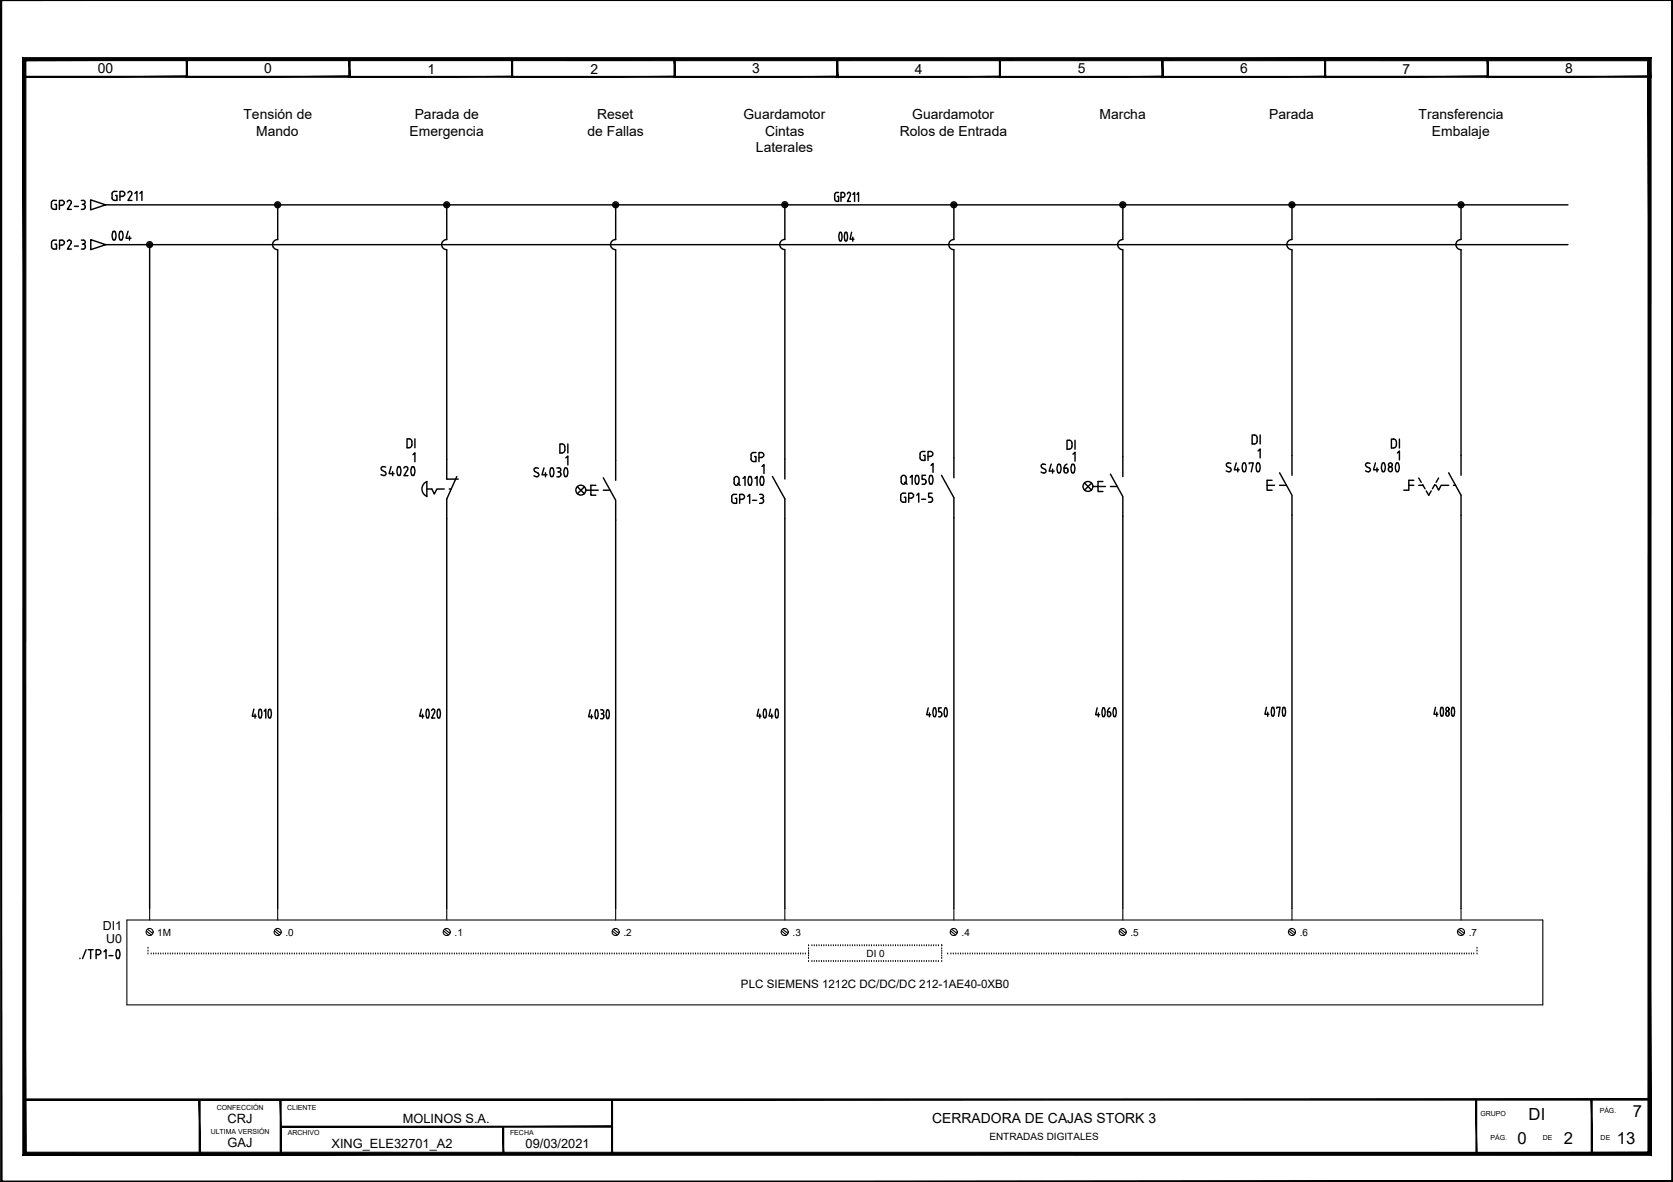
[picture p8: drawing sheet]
<svg xmlns="http://www.w3.org/2000/svg" width="297mm" height="210mm" viewBox="0 0 297 210" stroke-linecap="round" stroke-linejoin="round" font-family="sans-serif">
<g fill="#000" stroke="#000" stroke-width=".18">
<path d="M.2 -.1v.2l296.8-.2zM.2 .1l296.8-.2-.2 .2zM296.8 .1l.2 209.8v-210zM296.8 .1l.2 209.8-.2-.2zM.1 209.9h296.9l-.2-.2zM.1 209.9l.2-.2h296.5zM.1 0v209.9l.2-.2zM.1 0h.2v209.7z"/>
<path d="M4.2 13.7h29.1l-.2-.2zM4.4 13.5h28.7l-28.9 .2zM4.2 10.4v3.3l.2-.2zM4.2 10.4l.2 .2v2.9zM4.2 10.4l.2 .2 28.9-.2zM4.4 10.6l28.9-.2-.2 .2zM33.3 10.4l-.2 .2 .2 3.1zM33.1 10.6l.2 3.1-.2-.2z"/>
<path d="M33.1 13.7h29l-.1-.2zM33.2 13.5h28.8l-28.9 .2zM33.1 10.4v3.3l.1-.2zM33.1 10.4l.1 .2v2.9zM33.1 10.4l.1 .2 28.9-.2zM33.2 10.6l28.9-.2-.1 .2zM62.1 10.4l-.1 .2 .1 3.1zM62 10.6l.1 3.1-.1-.2z"/>
<path d="M62 13.7h29l-.1-.1zM62 13.7l.1-.1h28.8zM62 10.4v3.3l.1-.1zM62 10.4l.1 .2v3zM62 10.4l.1 .2 28.9-.2zM62.1 10.6l28.9-.2-.1 .2zM90.9 10.6l.1 3.1v-3.3zM90.9 10.6l.1 3.1-.1-.1z"/>
<path d="M90.8 13.7h29.1l-.2-.1zM90.8 13.7l.2-.1h28.7zM90.8 10.4v3.3l.2-.1zM90.8 10.4l.2 .2v3zM90.8 10.4l.2 .2 28.9-.2zM91 10.6l28.9-.2-.2 .2zM119.7 10.6l.2 3.1v-3.3zM119.7 10.6l.2 3.1-.2-.1z"/>
<path d="M119.7 13.7h29.1l-.2-.1zM119.7 13.7l.2-.1h28.7zM119.7 10.4v3.3l.2-.1zM119.7 10.4l.2 .2v3zM119.7 10.4l.2 .2 28.9-.2zM119.9 10.6l28.9-.2-.2 .2zM148.8 10.4l-.2 .2 .2 3.1zM148.6 10.6l.2 3.1-.2-.1z"/>
<path d="M148.6 13.7h29l-.2-.1zM148.6 13.7l.1-.1h28.7zM148.6 10.4v3.3l.1-.1zM148.6 10.4l.1 .2v3zM148.6 10.4l.1 .2 28.9-.2zM148.7 10.6l28.9-.2-.2 .2zM177.6 10.4l-.2 .2 .2 3.1zM177.4 10.6l.2 3.1-.2-.1z"/>
<path d="M177.4 13.7h29.1l-.2-.1zM177.4 13.7l.2-.1h28.7zM177.4 10.4v3.3l.2-.1zM177.4 10.4l.2 .2v3zM177.4 10.4l.2 .2 28.9-.2zM177.6 10.6l28.9-.2-.2 .2zM206.5 10.4l-.2 .2 .2 3.1zM206.3 10.6l.2 3.1-.2-.1z"/>
<path d="M206.3 13.7h29.1l-.2-.1zM206.3 13.7l.2-.1h28.7zM206.3 10.4v3.3l.2-.1zM206.3 10.4l.2 .2v3zM206.3 10.4l.2 .2 28.9-.2zM206.5 10.6l28.9-.2-.2 .2zM235.2 10.6l.2 3.1v-3.3zM235.2 10.6l.2 3.1-.2-.1z"/>
<path d="M235.2 13.7h29.1l-.2-.2zM235.2 13.7l.2-.2h28.7zM235.2 10.4v3.3l.2-.2zM235.2 10.4l.2 .2v2.9zM235.2 10.4l.2 .2 28.9-.2zM235.4 10.6l28.9-.2-.2 .2zM264.1 10.6l.2 3.1v-3.3zM264.1 10.6l.2 3.1-.2-.2z"/>
<path d="M264 13.7h29.1l-.2-.2zM264 13.7l.2-.2h28.7zM264 10.4v3.3l.2-.2zM264 10.4l.2 .2v2.9zM264 10.4l.2 .2 28.9-.2zM264.2 10.6l28.9-.2-.2 .2zM292.9 10.6l.2 3.1v-3.3zM292.9 10.6l.2 3.1-.2-.2z"/>
<path d="M4.3 195.2v.2l288.5-.2zM4.3 195.4l288.5-.2v.2z"/>
<path d="M49.8 200v.2l58.9-.2zM49.8 200.2l58.9-.2v.2z"/>
<path d="M4 205.1l288.6-.5h-288zM4 205.1l288.6-.5 .5 .6zM292.6 10.8v193.8l.5 .6zM292.6 10.8l.5-.5v194.9zM4.6 10.8h288l.5-.5zM4.1 10.2l289 .1-288.5 .5zM4.1 10.2l.5 194.4v-193.8zM4.1 10.2l.5 194.4-.6 .5z"/>
<path d="M35.4 195.3v9.6h.1zM35.4 195.3h.1v9.6z"/>
<path d="M49.7 195.3v9.6h.2zM49.7 195.3h.2v9.6z"/>
<path d="M89.3 200.1v4.8h.1zM89.3 200.1h.1v4.8z"/>
<path d="M108.6 195.3v9.6h.2zM108.6 195.3h.2v9.6z"/>
<path d="M262.1 195.3v9.6h.1zM262.1 195.3h.1v9.6z"/>
<path d="M282.5 195.3v9.6h.2zM282.5 195.3h.2v9.6z"/>
</g>
<g fill="none" stroke="#000" stroke-width=".19">
<path d="M.2 0h296.7v209.8h-296.7zM4.3 13.6h288.6v181.6h-288.6zM22.5 163.4h251.4v15h-251.4zM26 165.3l.9 .7M26.2 165l.9 .7M26.3 168.4h.1M26.3 168.9h.1M26.3 169.4h.1M26.6 161.3v2.1M26.8 169.4h.1M27.3 169.4h.1M27.7 169.4h.1"/>
<path d="M28.1 169.4h.1M28.5 169.4h.1M29 169.4h.1M29.4 169.4h.1M29.8 169.4h.1M30.2 169.4h.1M30.7 169.4h.1M31.1 169.4h.1M31.5 169.4h.1M31.9 169.4h.1M32.3 169.4h.1M32.8 169.4h.1"/>
<path d="M33.2 169.4h.1M33.6 169.4h.1M34 169.4h.1M34.5 169.4h.1M34.9 169.4h.1M35.3 169.4h.1M35.8 169.4h.1M36.2 169.4h.1M36.6 169.4h.1M37 169.4h.1M37.5 169.4h.1M37.9 169.4h.1"/>
<path d="M38.3 169.4h.1M38.7 169.4h.1M39.1 169.4h.1M39.6 169.4h.1M40 169.4h.1M40.4 169.4h.1M40.8 169.4h.1M41.3 169.4h.1M41.7 169.4h.1M42.1 169.4h.1M42.5 169.4h.1M43 169.4h.1"/>
<path d="M43.4 169.4h.1M43.8 169.4h.1M44.2 169.4h.1M44.6 169.4h.1M45.1 169.4h.1M45.5 169.4h.1M45.9 169.4h.1M46.3 169.4h.1M46.8 169.4h.1M47.2 169.4h.1M47.6 169.4h.1M48 169.4h.1"/>
<path d="M48.5 169.4h.1M48.7 165.3l.9 .7M48.9 169.4h.1M48.9 165l1 .7M49.3 169.4h.1M49.3 161.3v2.1M49.7 169.4h.1M50.2 169.4h.1M50.6 169.4h.1M51 169.4h.1M51.4 169.4h.1M51.8 169.4h.1"/>
<path d="M52.3 169.4h.1M52.7 169.4h.1M53.1 169.4h.1M53.6 169.4h.1M54 169.4h.1M54.4 169.4h.1M54.8 169.4h.1M55.3 169.4h.1M55.7 169.4h.1M56.1 169.4h.1M56.5 169.4h.1M56.9 169.4h.1"/>
<path d="M57.4 169.4h.1M57.8 169.4h.1M58.2 169.4h.1M58.6 169.4h.1M59.1 169.4h.1M59.5 169.4h.1M59.9 169.4h.1M60.3 169.4h.1M60.8 169.4h.1M61.2 169.4h.1M61.6 169.4h.1M62 169.4h.1"/>
<path d="M62.4 169.4h.1M62.9 169.4h.1M63.3 169.4h.1M63.7 169.4h.1M64.1 169.4h.1M64.6 169.4h.1M65 169.4h.1M65.4 169.4h.1M65.8 169.4h.1M66.3 169.4h.1M66.7 169.4h.1M67.1 169.4h.1"/>
<path d="M67.5 169.4h.1M68 169.4h.1M68.4 169.4h.1M68.8 169.4h.1M69.2 169.4h.1M69.6 169.4h.1M70.1 169.4h.1M70.5 169.4h.1M70.9 169.4h.1M71.4 169.4h.1M71.8 169.4h.1M72.2 169.4h.1"/>
<path d="M72.6 169.4h.1M73.1 169.4h.1M73.5 169.4h.1M73.9 169.4h.1M74.3 169.4h.1M74.7 169.4h.1M75.2 169.4h.1M75.6 169.4h.1M76 169.4h.1M76.4 169.4h.1M76.9 169.4h.1M77.3 169.4h.1"/>
<path d="M77.7 169.4h.1M78.1 169.4h.1M78.6 169.4h.1M78.7 165.3l1 .7M79 165l.9 .7M79 169.4h.1M79.3 161.3v2.1M79.4 169.4h.1M79.8 169.4h.1M80.2 169.4h.1M80.7 169.4h.1M81.1 169.4h.1"/>
<path d="M81.5 169.4h.1M81.9 169.4h.1M82.4 169.4h.1M82.8 169.4h.1M83.2 169.4h.1M83.6 169.4h.1M84.1 169.4h.1M84.5 169.4h.1M84.9 169.4h.1M85.3 169.4h.1M85.8 169.4h.1M86.2 169.4h.1"/>
<path d="M86.6 169.4h.1M87 169.4h.1M87.5 169.4h.1M87.9 169.4h.1M88.3 169.4h.1M88.7 169.4h.1M89.2 169.4h.1M89.6 169.4h.1M90 169.4h.1M90.4 169.4h.1M90.9 169.4h.1M91.3 169.4h.1"/>
<path d="M91.7 169.4h.1M92.1 169.4h.1M92.5 169.4h.1M93 169.4h.1M93.4 169.4h.1M93.8 169.4h.1M94.2 169.4h.1M94.7 169.4h.1M95.1 169.4h.1M95.5 169.4h.1M95.9 169.4h.1M96.4 169.4h.1"/>
<path d="M96.8 169.4h.1M97.2 169.4h.1M97.6 169.4h.1M98.1 169.4h.1M98.5 169.4h.1M98.9 169.4h.1M99.3 169.4h.1M99.7 169.4h.1M100.2 169.4h.1M100.6 169.4h.1M101 169.4h.1M101.4 169.4h.1"/>
<path d="M101.9 169.4h.1M102.3 169.4h.1M102.7 169.4h.1M103.1 169.4h.1M103.6 169.4h.1M104 169.4h.1M104.4 169.4h.1M104.8 169.4h.1M105.3 169.4h.1M105.7 169.4h.1M106.1 169.4h.1M106.5 169.4h.1"/>
<path d="M107 169.4h.1M107.4 169.4h.1M107.8 169.4h.1M108.2 169.4h.1M108.7 169.4h.1M108.7 165.3l.9 .7M109 165l.9 .7M109.1 169.4h.1M109.3 161.3v2.1M109.5 169.4h.1M109.9 169.4h.1M110.3 169.4h.1"/>
<path d="M110.8 169.4h.1M111.2 169.4h.1M111.6 169.4h.1M112 169.4h.1M112.5 169.4h.1M112.9 169.4h.1M113.3 169.4h.1M113.7 169.4h.1M114.2 169.4h.1M114.6 169.4h.1M115 169.4h.1M115.4 169.4h.1"/>
<path d="M115.9 169.4h.1M116.3 169.4h.1M116.7 169.4h.1M117.1 169.4h.1M117.5 169.4h.1M118 169.4h.1M118.4 169.4h.1M118.8 169.4h.1M119.2 169.4h.1M119.7 169.4h.1M120.1 169.4h.1M120.5 169.4h.1"/>
<path d="M120.9 169.4h.1M121.4 169.4h.1M121.8 169.4h.1M122.2 169.4h.1M122.6 169.4h.1M123.1 169.4h.1M123.5 169.4h.1M123.9 169.4h.1M124.3 169.4h.1M124.8 169.4h.1M125.2 169.4h.1M125.6 169.4h.1"/>
<path d="M126 169.4h.1M126.5 169.4h.1M126.9 169.4h.1M127.3 169.4h.1M127.7 169.4h.1M128.2 169.4h.1M128.6 169.4h.1M129 169.4h.1M129.4 169.4h.1M129.8 169.4h.1M130.3 169.4h.1M130.7 169.4h.1"/>
<path d="M131.1 169.4h.1M131.5 169.4h.1M132 169.4h.1M132.4 169.4h.1M132.8 169.4h.1M133.2 169.4h.1M133.7 169.4h.1M134.1 169.4h.1M134.5 169.4h.1M134.9 169.4h.1M135.3 169.4h.1M135.8 169.4h.1"/>
<path d="M136.2 169.4h.1M136.6 169.4h.1M137 169.4h.1M137.5 169.4h.1M137.9 169.4h.1M138.3 169.4h.1M138.8 169.4h.1M138.8 165.3l.9 .7M139 165l.9 .7M139.2 169.4h.1M139.3 161.3v2.1M139.6 169.4h.1"/>
<path d="M140 169.4h.1M140.4 169.4h.1M140.9 169.4h.1M141.3 169.4h.1M141.7 169.4h.1M142.1 169.4h.1M142.6 169.4h.1M143 169.4h.1M143.6 169.4h.1M143.6 170.7h.1M143.6 170.2h.1M143.6 169.8h.1"/>
<path d="M143.6 169.3h.1M143.6 168.9h.1M143.6 168.5h.1M143.6 168h.1M144.2 170.7h.1M144.2 168h.1M144.6 170.7h.1M144.6 168h.1M145 170.7h.1M145 168h.1M145.4 170.7h.1M145.4 168h.1"/>
<path d="M145.8 170.7h.1M145.8 168h.1M146.3 170.7h.1M146.3 168h.1M146.7 170.7h.1M146.7 168h.1M147.1 170.7h.1M147.1 168h.1M147.5 170.7h.1M147.5 168h.1M148 170.7h.1M148 168h.1"/>
<path d="M148.4 170.7h.1M148.4 168h.1M148.8 170.7h.1M148.8 168h.1M149.2 170.7h.1M149.2 168h.1M149.7 170.7h.1M149.7 168h.1M150.1 170.7h.1M150.1 168h.1M150.5 170.7h.1M150.5 168h.1"/>
<path d="M150.9 170.7h.1M150.9 168h.1M151.3 170.7h.1M151.3 168h.1M151.8 170.7h.1M151.8 168h.1M152.2 170.7h.1M152.2 168h.1M152.6 170.7h.1M152.6 168h.1M153 170.7h.1M153 168h.1"/>
<path d="M153.5 170.7h.1M153.5 168h.1M153.9 170.7h.1M153.9 168h.1M154.3 170.7h.1M154.3 168h.1M154.7 170.7h.1M154.7 168h.1M155.2 170.7h.1M155.2 168h.1M155.6 170.7h.1M155.6 168h.1"/>
<path d="M156 170.7h.1M156 168h.1M156.4 170.7h.1M156.4 168h.1M156.9 170.7h.1M156.9 168h.1M157.3 170.7h.1M157.3 168h.1M157.7 170.7h.1M157.7 168h.1M158.1 170.7h.1M158.1 168h.1"/>
<path d="M158.6 170.7h.1M158.6 168h.1M159 170.7h.1M159 168h.1M159.4 170.7h.1M159.4 168h.1M159.8 170.7h.1M159.8 168h.1M160.3 170.7h.1M160.3 168h.1M160.7 170.7h.1M160.7 168h.1"/>
<path d="M161.1 170.7h.1M161.1 168h.1M161.5 170.7h.1M161.5 168h.1M162 170.7h.1M162 168h.1M162.4 170.7h.1M162.4 168h.1M162.8 170.7h.1M162.8 168h.1M163.2 170.7h.1M163.2 168h.1"/>
<path d="M163.6 170.7h.1M163.6 168h.1M164.1 170.7h.1M164.1 168h.1M164.5 170.7h.1M164.5 168h.1M164.9 170.7h.1M164.9 168h.1M165.3 170.7h.1M165.3 168h.1M165.8 170.7h.1M165.8 168h.1"/>
<path d="M166.2 170.7h.1M166.2 168h.1M166.6 170.7h.1M166.6 168h.1M167.2 168h.1M167.2 168.5h.1M167.2 168.9h.1M167.2 169.3h.1M167.2 169.8h.1M167.2 170.2h.1M167.2 170.7h.1M168.3 169.4h.1"/>
<path d="M168.8 165.3l.9 .7M168.8 169.4h.1M169 165l.9 .7M169.3 169.4h.1M169.4 161.3v2.1M169.7 169.4h.1M170.1 169.4h.1M170.5 169.4h.1M171 169.4h.1M171.4 169.4h.1M171.8 169.4h.1M172.2 169.4h.1"/>
<path d="M172.7 169.4h.1M173.1 169.4h.1M173.5 169.4h.1M173.9 169.4h.1M174.4 169.4h.1M174.8 169.4h.1M175.2 169.4h.1M175.6 169.4h.1M176.1 169.4h.1M176.5 169.4h.1M176.9 169.4h.1M177.3 169.4h.1"/>
<path d="M177.7 169.4h.1M178.2 169.4h.1M178.6 169.4h.1M179 169.4h.1M179.4 169.4h.1M179.9 169.4h.1M180.3 169.4h.1M180.7 169.4h.1M181.1 169.4h.1M181.6 169.4h.1M182 169.4h.1M182.4 169.4h.1"/>
<path d="M182.8 169.4h.1M183.2 169.4h.1M183.7 169.4h.1M184.1 169.4h.1M184.5 169.4h.1M184.9 169.4h.1M185.4 169.4h.1M185.8 169.4h.1M186.2 169.4h.1M186.7 169.4h.1M187.1 169.4h.1M187.5 169.4h.1"/>
<path d="M187.9 169.4h.1M188.3 169.4h.1M188.8 169.4h.1M189.2 169.4h.1M189.6 169.4h.1M190 169.4h.1M190.5 169.4h.1M190.9 169.4h.1M191.3 169.4h.1M191.7 169.4h.1M192.2 169.4h.1M192.6 169.4h.1"/>
<path d="M193 169.4h.1M193.4 169.4h.1M193.9 169.4h.1M194.3 169.4h.1M194.7 169.4h.1M195.1 169.4h.1M195.5 169.4h.1M196 169.4h.1M196.4 169.4h.1M196.8 169.4h.1M197.2 169.4h.1M197.7 169.4h.1"/>
<path d="M198.1 169.4h.1M198.5 169.4h.1M198.8 165.3l.9 .7M198.9 169.4h.1M199 165l.9 .7M199.4 169.4h.1M199.4 161.3v2.1M199.8 169.4h.1M200.2 169.4h.1M200.6 169.4h.1M201 169.4h.1M201.5 169.4h.1"/>
<path d="M201.9 169.4h.1M202.3 169.4h.1M202.7 169.4h.1M203.2 169.4h.1M203.6 169.4h.1M204 169.4h.1M204.5 169.4h.1M204.9 169.4h.1M205.3 169.4h.1M205.7 169.4h.1M206.1 169.4h.1M206.6 169.4h.1"/>
<path d="M207 169.4h.1M207.4 169.4h.1M207.8 169.4h.1M208.3 169.4h.1M208.7 169.4h.1M209.1 169.4h.1M209.5 169.4h.1M210 169.4h.1M210.4 169.4h.1M210.8 169.4h.1M211.2 169.4h.1M211.7 169.4h.1"/>
<path d="M212.1 169.4h.1M212.5 169.4h.1M212.9 169.4h.1M213.3 169.4h.1M213.8 169.4h.1M214.2 169.4h.1M214.6 169.4h.1M215 169.4h.1M215.5 169.4h.1M215.9 169.4h.1M216.3 169.4h.1M216.7 169.4h.1"/>
<path d="M217.2 169.4h.1M217.6 169.4h.1M218 169.4h.1M218.4 169.4h.1M218.8 169.4h.1M219.3 169.4h.1M219.7 169.4h.1M220.1 169.4h.1M220.5 169.4h.1M221 169.4h.1M221.4 169.4h.1M221.8 169.4h.1"/>
<path d="M222.3 169.4h.1M222.7 169.4h.1M223.1 169.4h.1M223.5 169.4h.1M224 169.4h.1M224.4 169.4h.1M224.8 169.4h.1M225.2 169.4h.1M225.6 169.4h.1M226.1 169.4h.1M226.5 169.4h.1M226.9 169.4h.1"/>
<path d="M227.3 169.4h.1M227.8 169.4h.1M228.2 169.4h.1M228.6 169.4h.1M228.8 165.3l.9 .7M229 169.4h.1M229 165l1 .7M229.4 161.3v2.1M229.5 169.4h.1M229.9 169.4h.1M230.3 169.4h.1M230.7 169.4h.1"/>
<path d="M231.1 169.4h.1M231.6 169.4h.1M232 169.4h.1M232.4 169.4h.1M232.8 169.4h.1M233.3 169.4h.1M233.7 169.4h.1M234.1 169.4h.1M234.5 169.4h.1M235 169.4h.1M235.4 169.4h.1M235.8 169.4h.1"/>
<path d="M236.2 169.4h.1M236.7 169.4h.1M237.1 169.4h.1M237.5 169.4h.1M237.9 169.4h.1M238.4 169.4h.1M238.8 169.4h.1M239.2 169.4h.1M239.6 169.4h.1M240.1 169.4h.1M240.5 169.4h.1M240.9 169.4h.1"/>
<path d="M241.3 169.4h.1M241.8 169.4h.1M242.2 169.4h.1M242.6 169.4h.1M243 169.4h.1M243.4 169.4h.1M243.9 169.4h.1M244.3 169.4h.1M244.7 169.4h.1M245.1 169.4h.1M245.6 169.4h.1M246 169.4h.1"/>
<path d="M246.4 169.4h.1M246.8 169.4h.1M247.3 169.4h.1M247.7 169.4h.1M248.1 169.4h.1M248.5 169.4h.1M248.9 169.4h.1M249.4 169.4h.1M249.8 169.4h.1M250.2 169.4h.1M250.6 169.4h.1M251.1 169.4h.1"/>
<path d="M251.5 169.4h.1M251.9 169.4h.1M252.3 169.4h.1M252.8 169.4h.1M253.2 169.4h.1M253.6 169.4h.1M254 169.4h.1M254.5 169.4h.1M254.9 169.4h.1M255.3 169.4h.1M255.7 169.4h.1M256.2 169.4h.1"/>
<path d="M256.6 169.4h.1M257 169.4h.1M257.4 169.4h.1M257.9 169.4h.1M258.3 169.4h.1M258.7 169.4h.1M258.8 165.3l.9 .7M259 165l1 .7M259.1 169.4h.1M259.4 161.3v2.1M259.6 169.4h.1M260 169.4h.1"/>
<path d="M260.4 169.4h.1M260.8 169.4h.1M261.2 169.4h.1M261.7 169.4h.1M262.2 168.4h.1M262.2 168.9h.1M262.2 169.4h.1M4.3 195.3h31.1v9.6h-31.1z"/>
<circle cx="26.6" cy="165.5" r=".62"/>
<circle cx="49.3" cy="165.5" r=".62"/>
<circle cx="79.3" cy="165.5" r=".62"/>
<circle cx="109.3" cy="165.5" r=".62"/>
<circle cx="139.3" cy="165.5" r=".62"/>
<circle cx="169.3" cy="165.5" r=".62"/>
<circle cx="199.3" cy="165.5" r=".62"/>
<circle cx="229.4" cy="165.5" r=".62"/>
<circle cx="259.4" cy="165.5" r=".62"/>
</g>
<g fill="none" stroke="#000" stroke-width=".25">
<path d="M293 13.6v181.7M9.1 36.7l.1 .2 .4 .3M9.6 35.6l-.4 .2-.1 .9M9.6 35.6h.4M9.7 36.3h.3v.9h-.4M10.5 36.5h.5M11 35.6a.43 .43 0 0 1 .4 .4 .43 .43 0 0 1-.4 .4M11 35.6h-.5v1.6M11.9 35.8a.36 .36 0 0 1 .5-.2 .36 .36 0 0 1 .2 .5M12.6 36.1l-.6 1.1h.7M13.2 36.7h.7M14.4 35.6h.4"/>
<path d="M14.4 37.2h.4M14.6 36.3a.43 .43 0 0 1 .5 .5M14.8 35.6a.35 .35 0 0 1 .3 .3 .35 .35 0 0 1-.3 .4M15.1 36.8l-.2 .3-.1 .1M16.1 35.5l2.6 .9-2.6 .9zM18.7 36.4h259.7M19.9 34.4v1l.4 .2M20.5 34.7h.3v.9h-.5M20.8 34h-.7l-.2 .4M21.3 34.9h.4M21.7 34.9a.43 .43 0 0 0 .5-.5 .43 .43 0 0 0-.5-.4h-.4v1.6M22.7 34.3a.36 .36 0 0 1 .5-.3 .36 .36 0 0 1 .2 .5"/>
<path d="M23.4 34.5l-.7 1.1h.7M23.9 34.3l.4-.3v1.6M24.8 34.3l.4-.3v1.6M49.3 36.4v6.2M79.3 36.4v6.2M109.3 36.4v6.2M139.3 36.4v6.1a.9 .9 0 0 0-.9 .9 .9 .9 0 0 0 .9 .9v40.8M148.2 35.3v.2l.3 .2M148.7 34.9h.2v.9h-.3M148.9 34.2h-.4l-.3 .2v.9M149.3 35h.4a.45 .45 0 0 0 .3-.4 .45 .45 0 0 0-.3-.4h-.4v1.6M150.4 34.4a.27 .27 0 0 1 .5-.2l.1 .5-.5 1.1h.5"/>
<path d="M151.4 34.5l.3-.3v1.6M152.2 34.5l.2-.3v1.6M169.4 36.4v6.1M199.4 36.4l-.1 6.1a.9 .9 0 0 0-.9 .9 .9 .9 0 0 0 .9 .9l.1 40.3M229.4 36.4v6.1a.9 .9 0 0 0-.9 .9 .9 .9 0 0 0 .9 .9v40.1M259.4 36.4v6.1a.9 .9 0 0 0-.9 .9 .9 .9 0 0 0 .9 .9v40.1M9.2 43.1v.9l.2 .2h.6v-.8h-.2M10 42.6l-.6 .1-.2 .4M10.6 43.5h.4M11 43.5a.43 .43 0 0 0 .4-.4 .43 .43 0 0 0-.4-.5h-.4v1.6M12.3 42.6a.35 .35 0 0 1 .3 .6l-.6 1h.7M12.3 42.6l-.3 .3"/>
<path d="M13.2 43.7h.7M18.8 43.4h259.6M26.6 43.4v117.9M49.3 42.5a.9 .9 0 0 0-.9 .9 .9 .9 0 0 0 .9 .9v117M79.3 42.5a.9 .9 0 0 0-.9 .9 .9 .9 0 0 0 .9 .9v40.8h2.1M109.3 42.5a.9 .9 0 0 0-.9 .9 .9 .9 0 0 0 .9 .9M109.3 44.4v40.9M149.1 41.2h.1a1.25 1.25 0 0 1 0 1.6l-.1-.1a1.67 1.67 0 0 1 0-1.5zM150.1 41.3l.1-.1a1.25 1.25 0 0 1 0 1.6l-.1-.1M150.1 41.3a1.82 1.82 0 0 0 0 1.4M151.2 41.2l-.3 1.3h.7M151.4 42.1v.7"/>
<path d="M169.4 42.5a.9 .9 0 0 0-.9 .9 .9 .9 0 0 0 .9 .9M169.4 44.3v40.6M68.5 82.9a.42 .42 0 0 0-.7 0 .42 .42 0 0 0 0 .6l.7 .4v.3a.54 .54 0 0 1-.9 .1M69.4 82.9l-.3 1.2h.9M69.7 83.7v.8M70.6 82.9h.2a1.08 1.08 0 0 1 0 1.5h-.1a1.26 1.26 0 0 1-.1-1.5zM71.7 83.1a.36 .36 0 0 1 .5-.2 .36 .36 0 0 1 .2 .5M72.4 83.4l-.7 1.1h.7M73.1 82.9a1.49 1.49 0 0 0 0 1.5M73.1 83l.2-.1a1.08 1.08 0 0 1 0 1.5h-.2M75.8 86.8h.9l.4 .9 .5-.9h1.3M75.8 85.5v2.7"/>
<path d="M75.8 85.5a1.43 1.43 0 0 0-.9 1.3 1.43 1.43 0 0 0 .9 1.3M79.8 86.8h.3M81.1 84.6l-1.8 4v72.7M95 83.7l.5 .3M95.5 84a.39 .39 0 0 1 .1 .6 .39 .39 0 0 1-.6 0l-.2-.1M95.6 83.2a.41 .41 0 0 0-.6-.1 .41 .41 0 0 0 0 .6M96.6 83.1l-.4 1.2h.9M96.8 84v.7M97.8 83.2a1.12 1.12 0 0 0 .2 1.5l.2-.1M98.2 83.2a1.49 1.49 0 0 1 0 1.4M98.9 84.7h.3M99.1 83.8h.1"/>
<path d="M99.2 83.1a.35 .35 0 0 1 .4 .3 .35 .35 0 0 1-.4 .4M99.2 83.8l.3 .2 .1 .1M99.6 84.3l-.2 .3-.2 .1M99.6 84.2v.1M100.3 83.2a1.12 1.12 0 0 0 .2 1.5l.1-.1a1.26 1.26 0 0 0 0-1.4M102.5 86.4l1.3 1.3M103.8 86.4l-1.3 1.3M104 87.1h2.2M105.8 86.2h-.9v1.7h.9M107.1 84.9l2.2 3.9v72.5M107.1 87.1h1.2M129.9 88.9l.1 .2 .3 .3"/>
<path d="M130.3 85.1a.43 .43 0 0 1 .5-.5 .43 .43 0 0 1 .4 .5v.7a.44 .44 0 0 1-.4 .4 .44 .44 0 0 1-.5-.5M130.3 87.8l-.3 .2-.1 .9M130.4 87.8h.4M130.4 85.1v.7M130.5 88.5h.3v.9h-.4M131 85.8l.4 .4M131.3 88.7h.5M131.8 87.8a.43 .43 0 0 1 .4 .4 .43 .43 0 0 1-.4 .5M131.8 87.8h-.5v1.6M131.9 85l.4-.4v1.6M132.7 88.2l.4-.4v1.6M133 84.7a1.12 1.12 0 0 0 .2 1.5h.1a1.33 1.33 0 0 0 0-1.5"/>
<path d="M133.6 88.9h.7M134.1 85l.3-.4v1.6M134.9 87.8h.3a.35 .35 0 0 1 .4 .3 .35 .35 0 0 1-.4 .4M134.9 89.4h.3M135.1 88.5h.1M135.1 84.7a1.12 1.12 0 0 0 .2 1.5h.1a1.26 1.26 0 0 0 .1-1.5M135.2 88.5h.2l.2 .3M135.6 89l-.2 .3-.2 .1M135.6 88.9v.1M137.1 84.6l2.2 4v72.7M160 84.8a.43 .43 0 0 1 .4-.4 .43 .43 0 0 1 .5 .4M160 84.9v.7a.43 .43 0 0 0 .4 .4 .43 .43 0 0 0 .5-.4"/>
<path d="M160.6 85.7l.5 .3M160.8 87.6h-.7a1.22 1.22 0 0 0-.1 1.4l.4 .2h.4v-.9h-.2M160.9 84.9v.7M161.3 88.5l.5-.1a.43 .43 0 0 0 .4-.4 .43 .43 0 0 0-.4-.4h-.5v1.6M161.6 84.8l.4-.4v1.6M162.6 84.5l.2-.1a1.04 1.04 0 0 1 0 1.6h-.1a1.33 1.33 0 0 1-.1-1.5zM162.8 87.9l.3-.3v1.6M163.6 88.7h.7M164.1 85.1a.41 .41 0 0 1 .3 .6M164.3 84.4h-.6v.7h.4M164.4 85.6l-.2 .3-.5 .1M164.9 89.2h.3"/>
<path d="M165.1 84.5l.2-.1a1.04 1.04 0 0 1 0 1.6h-.1a1.33 1.33 0 0 1-.1-1.5zM165.2 88.3a.44 .44 0 0 1 .4 .4 .44 .44 0 0 1-.4 .5M165.5 87.6h-.6v.7h.3M167.2 84.4l2.2 4v72.9M184.8 83.8l.6 .2M185.6 82.5a.41 .41 0 0 0-.6 0 .41 .41 0 0 0 0 .6l.7 .5-.1 .3-.2 .1M186.6 82.4l-.3 1.3h.9M186.9 83.3v.7M187.8 83.9l.2 .1 .2-.1M187.8 82.5a1.49 1.49 0 0 0 0 1.4M188.2 82.5a1.49 1.49 0 0 1 0 1.4M188.9 83.1v.6a.37 .37 0 0 0 .5 .3 .37 .37 0 0 0 .2-.5"/>
<path d="M188.9 83.1h.5l.2 .4M189.4 82.4l-.2 .2-.3 .5M190.3 83.9l.2 .1 .2-.1M190.3 82.5a1.49 1.49 0 0 0 0 1.4M190.7 82.5a1.49 1.49 0 0 1 0 1.4M192.6 85.8l1.2 1.2M193.8 85.8l-1.2 1.2M194.1 86.4h2.2M195.8 85.5h-.8v1.8h.8M197.2 84.2l2.2 4v73.1M197.2 86.4h1.2M227.2 84l2.2 3.9v73.4"/>
<path d="M253.2 87.2l.5 .7 .4-.7M254.7 86.2h.3l.4 .9 .5-.9h1.3M254.8 86l-.5 .8M255.4 84.9l-.4 .8M257.2 84l2.2 3.9v73.4M258.1 86.2h.3M45.1 125.9l-.3 1.3h.7M45.3 126.8v.7M46.1 126l.1-.1a1.18 1.18 0 0 1 0 1.6l-.2-.1a1.67 1.67 0 0 1 .1-1.4zM46.9 126.3l.3-.4v1.6M47.7 126a1.82 1.82 0 0 0 0 1.4M47.8 126l.1-.1a1.25 1.25 0 0 1 0 1.6l-.1-.1"/>
<path d="M74.8 125.9l-.3 1.3h.7M75 126.8v.7M75.8 126l.1-.1a1.25 1.25 0 0 1 0 1.6l-.1-.1a1.67 1.67 0 0 1 0-1.4zM76.6 126.2l.2-.3a.34 .34 0 0 1 .4 .2 .34 .34 0 0 1 0 .4M77.2 126.5l-.6 1h.6M78.1 126a1.82 1.82 0 0 1 0 1.4M78.1 126l-.2-.1a1.18 1.18 0 0 0 0 1.6l.2-.1M104.8 126l-.3 1.3h.7M105 126.9v.7M105.8 126.1l.1-.1a1.25 1.25 0 0 1 0 1.6l-.1-.1a1.67 1.67 0 0 1 0-1.4zM106.6 126h.3a.36 .36 0 0 1 .3 .4 .36 .36 0 0 1-.3 .3 .41 .41 0 0 1 .3 .6M106.8 126.8h.1"/>
<path d="M107.2 127.3l-.1 .3h-.5M107.8 126.1l.1-.1a1.25 1.25 0 0 1 0 1.6l-.1-.1a1.67 1.67 0 0 1 0-1.4zM134.7 125.9l-.3 1.3h.7M134.9 126.8v.7M135.7 127.4l.1 .1 .1-.1M135.7 127.4a1.29 1.29 0 0 1 .1-1.5l.1 .1a1.82 1.82 0 0 1 0 1.4M136.8 125.9l-.3 1.3h.7M137 126.8v.7M137.8 127.4l.1 .1 .2-.1M137.8 127.4a1.29 1.29 0 0 1 .1-1.5l.2 .1a1.82 1.82 0 0 1 0 1.4M164.8 125.7l-.3 1.2h.7M165 126.6v.7"/>
<path d="M165.8 125.8a1.23 1.23 0 0 0 .1 1.5l.2-.1a1.82 1.82 0 0 0 0-1.4M165.8 125.8l.1-.1 .2 .1M166.7 127.3h.2M166.9 126.4l.3 .2v.3M167.1 125.7h-.4v.7h.2M167.2 126.9l-.3 .4M167.8 125.8l.1-.1 .2 .1M167.8 125.8a1.29 1.29 0 0 0 .1 1.5l.2-.1a1.82 1.82 0 0 0 0-1.4M194.8 125.7l-.3 1.2h.7M195 126.6v.7M195.8 125.8l.1-.1 .2 .1M195.8 125.8a1.29 1.29 0 0 0 .1 1.5l.2-.1"/>
<path d="M196.1 125.8a1.82 1.82 0 0 1 0 1.4M196.6 126.9l.3 .4 .3-.4M196.6 126.4l.5 .1 .1 .4M196.6 126.4v.5M197.1 125.7l-.3 .2-.2 .5M197.8 125.8l.1-.1 .1 .1M197.8 125.8a1.29 1.29 0 0 0 .1 1.5l.1-.1a1.82 1.82 0 0 0 0-1.4M224.9 125.6l-.3 1.2h.7M225.1 126.5v.7M225.9 125.6h.1a1.25 1.25 0 0 1 0 1.6l-.1-.1a1.67 1.67 0 0 1 0-1.5zM226.7 125.8v-.2h.6l-.3 1.6M227.8 125.7l.2-.1a1.25 1.25 0 0 1 0 1.6l-.2-.1"/>
<path d="M227.8 125.7a1.82 1.82 0 0 0 0 1.4M254.9 125.6l-.3 1.2h.7M255.1 126.5v.7M255.9 125.6h.1a1.25 1.25 0 0 1 0 1.6l-.1-.1a1.67 1.67 0 0 1 0-1.5zM256.7 126.8a.35 .35 0 0 1 .1-.3 .35 .35 0 0 1 .3-.1l.2 .4M256.7 126.8l.3 .4 .3-.4M257.9 125.6h.1a1.25 1.25 0 0 1 0 1.6l-.2-.1a1.67 1.67 0 0 1 .1-1.5zM18.5 169l.3-.4v1.6M19.4 169.7h.7M20.8 168.7l.1-.1a1.06 1.06 0 0 1 0 1.6h-.1a1.35 1.35 0 0 1 0-1.5z"/>
<circle cx="49.3" cy="36.4" r=".52"/>
<circle cx="49.3" cy="36.4" r=".31"/>
<circle cx="49.3" cy="36.4" r=".16"/>
<circle cx="79.3" cy="36.4" r=".52"/>
<circle cx="79.3" cy="36.4" r=".31"/>
<circle cx="79.3" cy="36.4" r=".16"/>
<circle cx="109.3" cy="36.4" r=".52"/>
<circle cx="109.3" cy="36.4" r=".31"/>
<circle cx="109.3" cy="36.4" r=".16"/>
<circle cx="139.3" cy="36.3" r=".52"/>
<circle cx="139.3" cy="36.3" r=".31"/>
<circle cx="139.3" cy="36.3" r=".16"/>
<circle cx="169.4" cy="36.4" r=".52"/>
<circle cx="169.4" cy="36.4" r=".31"/>
<circle cx="169.4" cy="36.4" r=".16"/>
<circle cx="199.3" cy="36.4" r=".52"/>
<circle cx="199.3" cy="36.4" r=".31"/>
<circle cx="199.3" cy="36.4" r=".16"/>
<circle cx="229.4" cy="36.4" r=".52"/>
<circle cx="229.4" cy="36.4" r=".31"/>
<circle cx="229.4" cy="36.4" r=".16"/>
<circle cx="259.4" cy="36.4" r=".52"/>
<circle cx="259.4" cy="36.4" r=".31"/>
<circle cx="259.4" cy="36.4" r=".16"/>
<circle cx="103.1" cy="87" r=".88"/>
<circle cx="193.2" cy="86.4" r=".88"/>
<circle cx="257" cy="125.9" r=".32"/>
</g>
<g font-size="6.2">
<text x="16.6" y="44.5">004</text>
<text x="215.9" y="85.7">S4070</text>
<text x="240.6" y="85.7">S4080</text>
</g>
<g font-size="4.9">
<text x="132.3" y="83.3">GP</text>
<text x="188.4" y="81.1">DI</text>
<text x="221.2" y="80.1">DI</text>
</g>
<g font-size="4.4">
<text x="74.8" y="80.8" transform="rotate(-90 74.8 80.8)">DI</text>
<text x="102" y="81.8" transform="rotate(-90 102 81.8)">DI</text>
<text x="162.6" y="82.9">GP</text>
<text x="246.2" y="80.8">DI</text>
</g>
<text font-size="4" x="16.6" y="171.4" transform="rotate(-90 16.6 171.4)">./</text>
<g font-size="3">
<text x="269.4" y="203.1">0</text>
<text x="271.4" y="199">DI</text>
<text x="277.7" y="203.1">2</text>
<text x="287.1" y="203.1">13</text>
<text x="289.9" y="198.3">7</text>
</g>
<g font-size="2.5">
<text x="17.4" y="13">00</text>
<text x="46.9" y="13">0</text>
<text x="75.9" y="13.1">1</text>
<text x="104.9" y="13.1">2</text>
<text x="133.5" y="13">3</text>
<text x="162.4" y="13.1">4</text>
<text x="191.4" y="13">5</text>
<text x="220.2" y="13">6</text>
<text x="249" y="13.1">7</text>
<text x="277.9" y="13">8</text>
<text x="43.2" y="21.1">Tensión de</text>
<text x="73.6" y="21.1">Parada de</text>
<text x="106" y="21.1">Reset</text>
<text x="132" y="21.2">Guardamotor</text>
<text x="162" y="21.2">Guardamotor</text>
<text x="195.2" y="21.1">Marcha</text>
<text x="225.3" y="21.1">Parada</text>
<text x="251.9" y="21.2">Transferencia</text>
<text x="45.5" y="24.1">Mando</text>
<text x="72.7" y="24.1">Emergencia</text>
<text x="104.3" y="24.1">de Fallas</text>
<text x="134.2" y="27.1">Laterales</text>
<text x="135.8" y="24.1">Cintas</text>
<text x="159.8" y="24.1">Rolos de Entrada</text>
<text x="254.2" y="24.1">Embalaje</text>
<text x="165.5" y="199.4">CERRADORA DE CAJAS STORK 3</text>
</g>
<g font-size="2.3">
<text x="40.4" y="199.5">CRJ</text>
<text x="40.4" y="203.7">GAJ</text>
<text x="58.9" y="203.9">XING_ELE32701_A2</text>
<text x="71.5" y="199.5">MOLINOS S.A.</text>
<text x="93.3" y="203.9">09/03/2021</text>
</g>
<g font-size="2.2">
<text x="18.3" y="165.1">DI1</text>
<text x="18.9" y="167.5">U0</text>
</g>
<text font-size="2.1" x="131.6" y="175.4">PLC SIEMENS 1212C DC/DC/DC 212-1AE40-0XB0</text>
<g font-size="1.8">
<text x="27.9" y="166.2">1M</text>
<text x="50.7" y="166.2">.0</text>
<text x="80.7" y="166.2">.1</text>
<text x="110.7" y="166.2">.2</text>
<text x="140.7" y="166.2">.3</text>
<text x="170.7" y="166.2">.4</text>
<text x="200.7" y="166.2">.5</text>
<text x="230.8" y="166.2">.6</text>
<text x="260.8" y="166.2">.7</text>
<text x="153.8" y="169.9">DI 0</text>
<text x="175.7" y="202.5">ENTRADAS DIGITALES</text>
</g>
<g font-size="1.2">
<text x="38.5" y="197.1">CONFECCIÓN</text>
<text x="51" y="197.1">CLIENTE</text>
<text x="284" y="197.7">PÁG.</text>
<text x="37.4" y="201.4">ULTIMA VERSIÓN</text>
<text x="51.1" y="201.6">ARCHIVO</text>
<text x="90.6" y="201.6">FECHA</text>
<text x="262.8" y="198.2">GRUPO</text>
<text x="264.6" y="202.5">PÁG.</text>
<text x="273.9" y="202.5">DE</text>
<text x="284.2" y="202.5">DE</text>
</g>
</svg>
